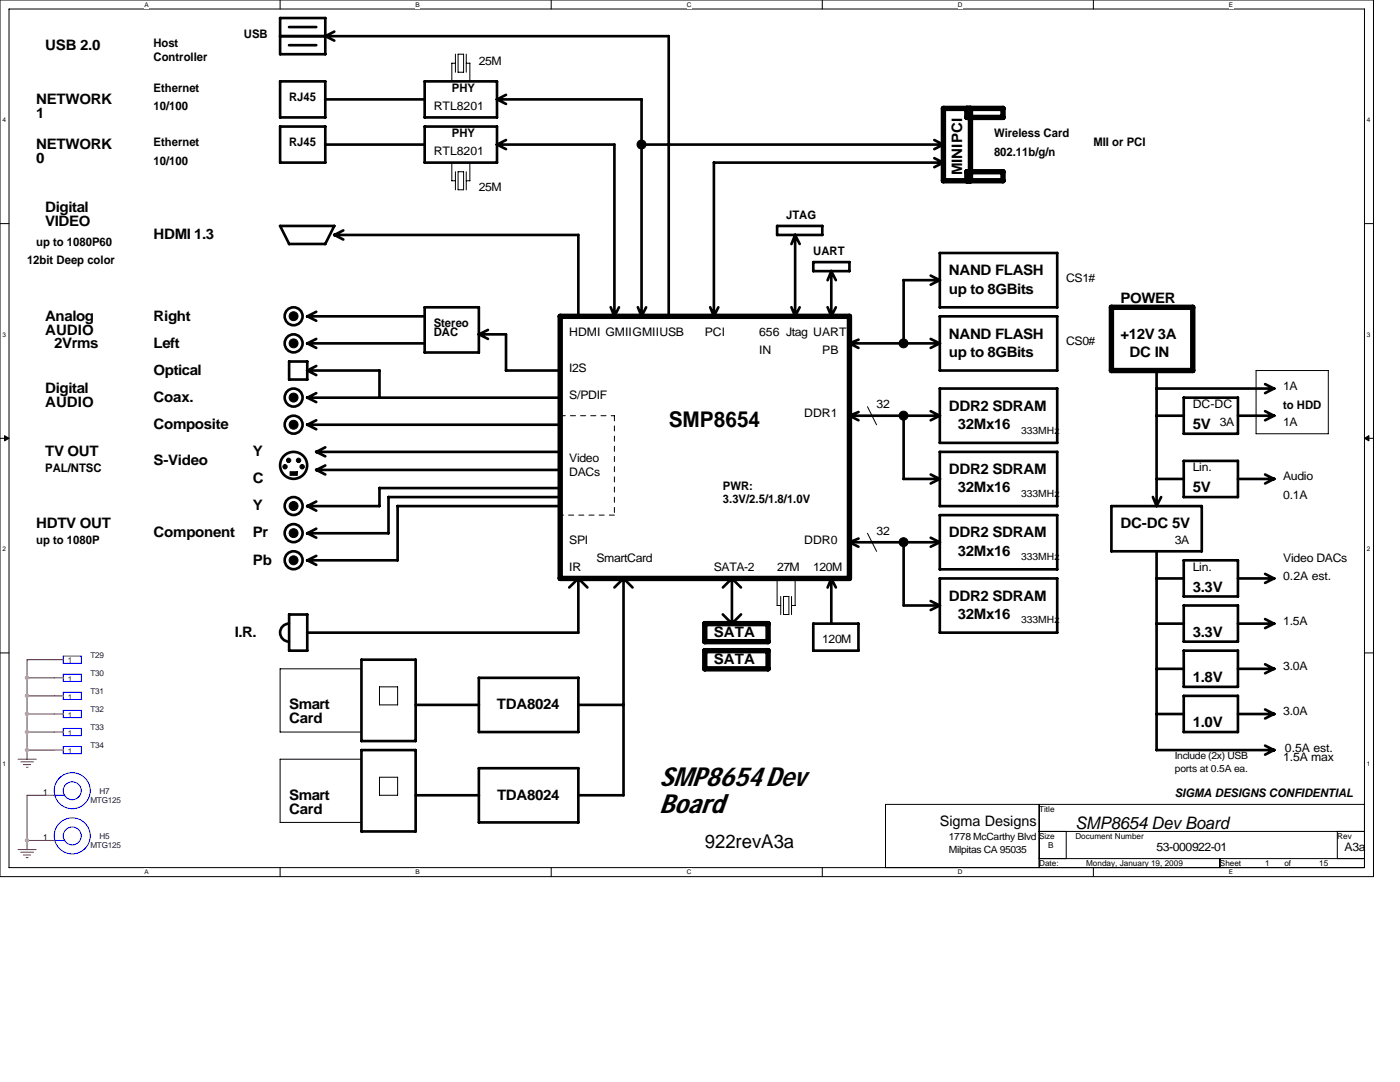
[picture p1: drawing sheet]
<svg xmlns="http://www.w3.org/2000/svg" width="279mm" height="216mm" viewBox="0 0 279 216" stroke-linecap="round" stroke-linejoin="round" font-family="sans-serif">
<path d="M0 0h274.1v174.9h-274.1zM1.8 1.8h270.5v171.3h-270.5z" fill="none" stroke="#000" stroke-width=".2"/>
<g fill="#fff">
<path d="M28.9 .2h.8v1.4h-.8z"/>
<path d="M28.9 173.3h.8v1.5h-.8z"/>
</g>
<path d="M55.9 0v1.8M55.9 173.1v1.8" fill="none" stroke="#000" stroke-width=".2"/>
<g fill="#fff">
<path d="M83 .2h.8v1.4h-.8z"/>
<path d="M83 173.3h.8v1.5h-.8z"/>
</g>
<path d="M110 0v1.8M110 173.1v1.8" fill="none" stroke="#000" stroke-width=".2"/>
<g fill="#fff">
<path d="M137.1 .2h.9v1.4h-.9z"/>
<path d="M137.1 173.3h.9v1.5h-.9z"/>
</g>
<path d="M164.1 0v1.8M164.1 173.1v1.8" fill="none" stroke="#000" stroke-width=".2"/>
<g fill="#fff">
<path d="M191.2 .2h.9v1.4h-.9z"/>
<path d="M191.2 173.3h.9v1.5h-.9z"/>
</g>
<path d="M218.2 0v1.8M218.2 173.1v1.8" fill="none" stroke="#000" stroke-width=".2"/>
<g fill="#fff">
<path d="M245.3 .2h.8v1.4h-.8z"/>
<path d="M245.3 173.3h.8v1.5h-.8z"/>
<path d="M.5 23.2h.7v1.4h-.7z"/>
<path d="M272.8 23.2h.7v1.4h-.7z"/>
<path d="M.5 66h.7v1.5h-.7z"/>
<path d="M272.8 66h.7v1.5h-.7z"/>
</g>
<path d="M0 44.6h1.8M272.3 44.6h1.8" fill="none" stroke="#000" stroke-width=".2"/>
<g fill="#fff">
<path d="M.5 108.9h.7v1.4h-.7z"/>
<path d="M272.8 108.9h.7v1.4h-.7z"/>
</g>
<path d="M0 87.5h1.8M272.3 87.5h1.8" fill="none" stroke="#000" stroke-width=".2"/>
<path d="M.9 86.9l.9 .6-.9 .5zM272.3 87.5l.9-.6v1.1z" fill="#000" stroke="#000" stroke-width=".2"/>
<g fill="#fff">
<path d="M.5 151.7h.7v1.4h-.7z"/>
<path d="M272.8 151.7h.7v1.4h-.7z"/>
</g>
<g fill="none" stroke="#000" stroke-width=".2">
<path d="M90.2 12.6v3.6M90.2 12.6h.7M90.9 10.8v3.6M91.4 10.8h1.1v3.6h-1.1zM93 12.6h.8M93 10.8v3.6M93.8 12.6v3.6M90.2 32.4v3.7h.7M90.9 34.3v3.6M91.4 34.3h1.1v3.6h-1.1zM93 34.3v3.6M93 36.1h.8"/>
<path d="M93.8 32.4v3.7M250.7 73.9h14.4v12.7h-14.4zM169.5 83h9.2M173.1 81.2l1.8 3.6M155.1 115.4v5.4h.7M155.8 119v3.6M156.4 119h1v3.6h-1zM158 119v3.6M158.7 115.4v5.4h-.7M169.5 108.2h9.2M173.1 106.4l1.8 3.6M0 130.3h1.8"/>
<path d="M55.9 133.5h16.2v12.6h-16.2zM75.7 137.1h3.7v3.6h-3.7zM272.3 130.3h1.8M55.9 151.5h16.2v12.6h-16.2zM75.7 155.1h3.7v3.6h-3.7zM176.7 160.5h95.6v12.6h-95.6zM207.4 171.3h64.9M207.4 160.5v12.6M207.4 165.9h64.9M212.8 165.9v5.4M243.5 171.3v1.8M266.9 165.9v5.4"/>
</g>
<g fill="none" stroke="#000" stroke-width=".53">
<path d="M55.9 7.2h77.6M55.9 3.6h9v7.2h-9zM55.9 16.2h9v7.2h-9zM57.7 5.4h5.4M57.7 9h5.4M64.9 7.2l1.8 .9M64.9 19.8h19.9M66.7 6.3l-1.8 .9M84.8 16.2h14.4v7.2h-14.4zM99.2 19.8l1.8 .9M101 18.9l-1.8 1 28.8-.1M128 19.8v43.1"/>
<path d="M133.5 7.2v55.9M55.9 25.3h9v7.1h-9zM64.9 28.9h19.9M84.8 25.3h14.4v7.1h-14.4zM101 29.8l-1.8-.9h23.4v34M101 27.9l-1.8 1M128 28.9h60.3l-1.8 .9M186.5 27.9l1.8 1M186.5 33.4l1.8-1h-45.8v30.5M186.5 31.6l1.8 .9M57.7 48.7h7.2l1.8-3.6h-10.8l1.8 3.6M66.7 46.9l1.8 .9"/>
<path d="M68.5 46l-1.8 .9h48.7M115.4 46.9v16.2M155.1 45.1h9v1.8h-9zM158.7 46.9l.9 1.8M158.7 46.9v16M158.7 46.9l-.8 1.8M162.3 52.3h7.2v1.8h-7.2zM165.9 54.1l.9 1.8M165.9 54.1v8.8M165.9 54.1l-.7 1.8M185.7 56.8l1.9-.9h-7.3v12.6M185.7 55l1.9 .9"/>
<path d="M187.6 50.5h23.4v10.8h-23.4zM57.7 72.1h3.6v3.6h-3.6zM61.3 73.9l1.8 .9M63.1 62.2l-1.8 .9M63.1 67.6l-1.8 .9M63.1 78.4l-1.8 1M63.1 73l-1.8 .9h14.4M75.7 73.9v5.5M84.8 68.5h-23.5l1.8 .9M84.8 63.1h-23.5l1.8 .9M84.8 61.3h10.8v9h-10.8zM97.4 67.6l-1.9-.9h5.5v7.2h10.8"/>
<path d="M97.4 65.8l-1.9 .9M111.8 79.4h-50.5l1.8 .8M121.9 61.3l.7 1.8M123.5 61.3l-.9 1.8M127.3 61.3l.7 1.8M128.9 61.3l-.9 1.8M141.7 61.3l.8 1.8M143.4 61.3l-.9 1.8M157.9 61.3l.8 1.8M159.6 61.3l-.9 1.8M165.2 61.3l.7 1.8M166.8 61.3l-.9 1.8"/>
<path d="M169.5 68.5l1.8 .9M171.3 67.8l-1.8 .7h18.1l-1.9 .9M185.7 67.6l1.9 .9M187.6 63.1h23.4v10.8h-23.4zM187.6 77.5h23.4v10.9h-23.4zM230.8 73.9v26.9M230.8 77.5h23.5M236.2 79.4h10.9v7.2h-10.9zM252.5 76.6l1.8 1M254.3 77.5l-1.8 .9M61.3 84.7l1.8 1M63.1 83.9l-1.8 .9h50.5"/>
<path d="M64.9 92.9l-1.8 .9M64.9 89.3l-1.8 .9M111.8 97.4h-36.1v3.6h-14.4M111.8 99.2h-34.3v7.2h-16.2l1.8-.9M111.8 93.8h-48.7l1.8 .9M111.8 90.2h-48.7l1.8 .9M169.5 82.9l1.8 1M180.3 82.9v12.7l7.3-.1-1.9 1M185.7 82l1.9 1h-18.1l1.8-.8M185.7 94.7l1.9 .9M187.6 90.2h23.4v10.8h-23.4zM187.6 82.9l-1.9 1"/>
<path d="M230.1 99.2l.7 1.8 .9-1.8M230.8 83h5.5M230.8 95.6h5.5M236.2 92h10.9v7.2h-10.9zM247.1 95.6h7.2l-1.8 .9M252.5 82l1.8 1h-7.2M252.5 94.7l1.8 .9M254.3 82.9l-1.8 1M61.3 101l1.8 .9M61.3 106.4l1.8 .9M61.3 111.8l1.8 .9M63.1 100.1l-1.8 .9"/>
<path d="M111.8 101h-32.5l.1 10.8h-18.1l1.8-.9M115.4 115.4l-1.8 1.8M117.2 117.2l-1.8-1.8v10.9M124.5 115.4l-1.9 1.8M126.2 117.2l-1.8-1.8v43.3h-9M144.3 117.2l1.8-1.8v9.1M146 115.4l1.9 1.8M165.9 115.4l.9 1.8M165.9 115.4v8.8M165.9 115.4l-.7 1.8M169.5 108.2l1.8 .9M180.3 108.2v12.6h7.3l-1.9-.9"/>
<path d="M185.7 107.3l1.9 .9h-18.1l1.8-.7M187.6 115.4h23.4v10.8h-23.4zM187.6 102.8h23.4v10.8h-23.4zM187.6 108.2l-1.9 .9M221.8 101h18v9h-18zM230.8 110v39.7h23.5l-1.8-.9M230.8 115.4h5.5M236.2 111.8h10.9v7.2h-10.9zM247.1 115.4h7.2l-1.8 .9M252.5 114.5l1.8 .9M57.7 124.4a1.8 1.8 0 0 0-1.8 1.8 1.8 1.8 0 0 0 1.8 1.8M57.7 122.6h3.6v7.2h-3.6z"/>
<path d="M61.3 126.2h54.1M72.1 131.6h10.9v16.3h-10.9zM95.6 135.3h19.8v10.8h-19.8zM144.3 122.6l1.8 1.8 1.8-1.8M162.3 124.4h9v5.4h-9zM187.6 120.8l-1.9 .9M230.8 133.5h5.5M230.8 124.4h5.5M236.2 120.8h10.9v7.2h-10.9zM236.2 129.8h10.9v7.3h-10.9zM236.2 138.9h10.9v7.2h-10.9zM247.1 124.4h7.2l-1.8 .9"/>
<path d="M252.5 132.5l1.8 1h-7.2M252.5 123.5l1.8 1M254.3 133.4l-1.8 .9M72.1 149.7h10.9v16.2h-10.9zM83 158.7h12.6M83 140.7h12.6M95.6 153.3h19.8v10.8h-19.8zM115.4 140.7h9M230.8 142.5h5.5M252.5 141.6l1.8 .9h-7.2M254.3 149.6l-1.8 1M254.3 142.5l-1.8 .9"/>
<circle cx="58.6" cy="68.5" r="1.8"/>
<circle cx="58.6" cy="79.3" r="1.8"/>
<circle cx="58.6" cy="63.1" r="1.79"/>
<circle cx="58.6" cy="84.7" r="1.79"/>
<circle cx="58.6" cy="92.9" r="2.7"/>
<circle cx="58.6" cy="106.4" r="1.8"/>
<circle cx="58.6" cy="101" r="1.79"/>
<circle cx="58.6" cy="111.8" r="1.79"/>
</g>
<g fill="#000" stroke="#000" stroke-width=".2">
<path d="M57.9 94.1v.7h1.4v-.7z" fill-rule="evenodd"/>
<circle cx="128" cy="28.8" r=".9"/>
<circle cx="58.6" cy="63.1" r=".89"/>
<circle cx="58.6" cy="68.5" r=".89"/>
<circle cx="58.6" cy="79.3" r=".89"/>
<circle cx="180.3" cy="68.5" r=".89"/>
<circle cx="56.9" cy="93.1" r=".44"/>
<circle cx="57.6" cy="91.9" r=".44"/>
<circle cx="58.6" cy="84.7" r=".89"/>
<circle cx="59.6" cy="91.9" r=".45"/>
<circle cx="60.3" cy="93.1" r=".45"/>
<circle cx="180.3" cy="82.9" r=".89"/>
<circle cx="180.3" cy="82.9" r=".35"/>
<circle cx="58.6" cy="101" r=".89"/>
<circle cx="58.6" cy="111.8" r=".89"/>
<circle cx="58.6" cy="106.4" r=".89"/>
<circle cx="180.3" cy="108.2" r=".89"/>
<circle cx="180.3" cy="108.2" r=".35"/>
</g>
<path d="M193 21.6v1.8h7.2v-1.8h-11.9v14.5h11.9v-1.8h-7.2v1.8M193.7 21.6v14.5M111.8 63.1h57.7v52.3h-57.7zM221.8 61.3h16.2v12.6h-16.2zM140.7 124.4h12.6v3.6h-12.6zM140.7 129.8h12.6v3.7h-12.6z" fill="none" stroke="#000" stroke-width="1.1"/>
<path d="M111.8 83h10.8M122.6 83v19.8M111.8 102.8v-19.8M122.6 102.8h-10.8" fill="none" stroke="#000" stroke-width=".2" stroke-dasharray="1 1 1 1 1 1 1 1"/>
<g fill="none" stroke="#f00" stroke-width=".2">
<path d="M10.8 131.6h1.8M10.8 135.3h1.8M10.8 138.9h1.8M3.6 151.5h3.6M4.1 152h2.6M4.7 152.6h1.4M5.2 153.1h.4M9 158.7h1.8M10.8 142.5h1.8M10.8 146.1h1.8M10.8 149.7h1.8M3.6 169.5h3.6"/>
<path d="M4.1 170.1h2.6M4.7 170.6h1.4M5.2 171.1h.4M9 167.7h1.8"/>
</g>
<g fill="none" stroke="#00f" stroke-width=".2">
<path d="M12.6 130.9h3.6v1.5h-3.6zM12.6 134.5h3.6v1.5h-3.6zM12.6 138.1h3.6v1.5h-3.6zM10.8 158.7h2.2M12.6 141.8h3.6v1.4h-3.6zM12.6 145.4h3.6v1.4h-3.6zM12.6 148.9h3.6v1.5h-3.6zM10.8 167.7h2.2"/>
<circle cx="14.4" cy="157.8" r="3.6"/>
<circle cx="14.4" cy="157.8" r="1.8"/>
<circle cx="14.4" cy="166.8" r="3.6"/>
<circle cx="14.4" cy="166.8" r="1.8"/>
</g>
<path d="M5.4 138.9h5.4M5.4 135.3h5.4M10.8 131.6h-5.4v19.9M5.4 149.7h5.4M5.4 146.1h5.4M5.4 142.5h5.4M9 158.7h-3.6v10.8M5.4 167.7h3.6" fill="none" stroke="#800040" stroke-width=".2"/>
<g fill="#f0f" stroke="#f0f" stroke-width=".2">
<circle cx="5.4" cy="146.1" r=".35"/>
<circle cx="5.4" cy="167.7" r=".35"/>
<circle cx="5.4" cy="142.5" r=".35"/>
<circle cx="5.4" cy="138.8" r=".35"/>
<circle cx="5.4" cy="149.7" r=".35"/>
<circle cx="5.4" cy="135.2" r=".35"/>
</g>
<g font-size="5.5">
<text x="131.6" y="156.8">SMP8654 Dev</text>
<text x="131.6" y="162.3">Board</text>
</g>
<text font-size="4.3" x="133.5" y="85.2">SMP8654</text>
<text font-size="3.8" x="140.7" y="169.3">922revA3a</text>
<text font-size="3.4" x="214.6" y="165.4">SMP8654 Dev Board</text>
<g font-size="2.9">
<text x="9" y="9.9">USB 2.0</text>
<text x="7.2" y="20.7">NETWORK</text>
<text x="7.2" y="23.5">1</text>
<text x="7.2" y="29.7">NETWORK</text>
<text x="7.2" y="32.5">0</text>
<text x="192" y="35" transform="rotate(-90 192 35)">MINIPCI</text>
<text x="9" y="42.3">Digital</text>
<text x="9" y="45.1">VIDEO</text>
<text x="30.6" y="47.8">HDMI 1.3</text>
<text x="189.4" y="58.6">up to 8GBits</text>
<text x="189.4" y="55">NAND FLASH</text>
<text x="9" y="64">Analog</text>
<text x="30.6" y="64">Right</text>
<text x="223.6" y="60.4">POWER</text>
<text x="9" y="66.8">AUDIO</text>
<text x="10.8" y="69.4">2Vrms</text>
<text x="30.6" y="69.4">Left</text>
<text x="189.4" y="67.6">NAND FLASH</text>
<text x="189.4" y="71.2">up to 8GBits</text>
<text x="223.6" y="67.6">+12V 3A</text>
<text x="225.4" y="71.2">DC IN</text>
<text x="30.6" y="74.8">Optical</text>
<text x="9" y="78.4">Digital</text>
<text x="9" y="81.2">AUDIO</text>
<text x="30.6" y="80.2">Coax.</text>
<text x="189.4" y="82">DDR2 SDRAM</text>
<text x="30.6" y="85.6">Composite</text>
<text x="191.2" y="85.6">32Mx16</text>
<text x="238" y="85.6">5V</text>
<text x="9" y="91">TV OUT</text>
<text x="30.6" y="92.8">S-Video</text>
<text x="50.5" y="91">Y</text>
<text x="189.4" y="94.6">DDR2 SDRAM</text>
<text x="50.5" y="101.9">Y</text>
<text x="50.5" y="96.4">C</text>
<text x="191.2" y="98.2">32Mx16</text>
<text x="238" y="98.2">5V</text>
<text x="7.2" y="105.5">HDTV OUT</text>
<text x="30.6" y="107.3">Component</text>
<text x="50.5" y="107.3">Pr</text>
<text x="189.4" y="107.3">DDR2 SDRAM</text>
<text x="223.6" y="105.5">DC-DC 5V</text>
<text x="50.5" y="112.7">Pb</text>
<text x="191.2" y="110.9">32Mx16</text>
<text x="189.4" y="119.9">DDR2 SDRAM</text>
<text x="238" y="118.1">3.3V</text>
<text x="191.2" y="123.5">32Mx16</text>
<text x="46.9" y="127.1">I.R.</text>
<text x="142.5" y="127.1">SATA</text>
<text x="238" y="127.1">3.3V</text>
<text x="142.5" y="132.5">SATA</text>
<text x="238" y="136.1">1.8V</text>
<text x="57.7" y="141.5">Smart</text>
<text x="99.2" y="141.5">TDA8024</text>
<text x="57.7" y="144.3">Card</text>
<text x="238" y="145.1">1.0V</text>
<text x="57.7" y="159.6">Smart</text>
<text x="99.2" y="159.6">TDA8024</text>
<text x="57.7" y="162.4">Card</text>
<text x="187.6" y="164.9">Sigma Designs</text>
</g>
<g font-size="2.3">
<text x="30.6" y="9.4">Host</text>
<text x="48.7" y="7.6">USB</text>
<text x="30.6" y="12.1">Controller</text>
<text x="95.6" y="12.9">25M</text>
<text x="30.6" y="18.4">Ethernet</text>
<text x="30.6" y="22">10/100</text>
<text x="57.7" y="20.2">RJ45</text>
<text x="86.6" y="21.9">RTL8201</text>
<text x="90.2" y="18.4">PHY</text>
<text x="30.6" y="29.2">Ethernet</text>
<text x="57.7" y="29.2">RJ45</text>
<text x="90.2" y="27.4">PHY</text>
<text x="198.4" y="27.4">Wireless Card</text>
<text x="218.2" y="29.2">MII or PCI</text>
<text x="30.6" y="32.8">10/100</text>
<text x="86.6" y="30.9">RTL8201</text>
<text x="198.4" y="31">802.11b/g/n</text>
<text x="95.6" y="38.2">25M</text>
<text x="156.9" y="43.6">JTAG</text>
<text x="5.4" y="52.7">12bit Deep color</text>
<text x="7.2" y="49.1">up to 1080P60</text>
<text x="162.3" y="50.9">UART</text>
<text x="212.8" y="56.2">CS1#</text>
<text x="86.6" y="65.3">Stereo</text>
<text x="86.6" y="67.1">DAC</text>
<text x="113.6" y="67">HDMI GMIIGMIIUSB</text>
<text x="140.7" y="67">PCI</text>
<text x="151.5" y="70.6">IN</text>
<text x="151.5" y="67">656 Jtag UART</text>
<text x="164.1" y="70.6">PB</text>
<text x="212.8" y="68.8">CS0#</text>
<text x="113.6" y="74.2">I2S</text>
<text x="256.1" y="77.8">1A</text>
<text x="113.6" y="79.6">S/PDIF</text>
<text x="160.5" y="83.2">DDR1</text>
<text x="174.9" y="81.4">32</text>
<text x="238" y="81.4">DC-DC</text>
<text x="256.1" y="81.5">to HDD</text>
<text x="243.5" y="85">3A</text>
<text x="256.1" y="85">1A</text>
<text x="9" y="94.1">PAL/NTSC</text>
<text x="113.6" y="92.3">Video</text>
<text x="113.6" y="95.1">DACs</text>
<text x="238" y="94.1">Lin.</text>
<text x="256.1" y="95.9">Audio</text>
<text x="144.3" y="97.7">PWR:</text>
<text x="144.3" y="100.5">3.3V/2.5/1.8/1.0V</text>
<text x="256.1" y="99.5">0.1A</text>
<text x="174.9" y="106.7">32</text>
<text x="7.2" y="108.6">up to 1080P</text>
<text x="113.6" y="113.9">IR</text>
<text x="113.6" y="108.5">SPI</text>
<text x="119" y="112.1">SmartCard</text>
<text x="142.5" y="113.9">SATA-2</text>
<text x="155.1" y="113.9">27M</text>
<text x="160.5" y="108.5">DDR0</text>
<text x="162.3" y="113.9">120M</text>
<text x="234.4" y="108.5">3A</text>
<text x="238" y="113.9">Lin.</text>
<text x="256.1" y="112.1">Video DACs</text>
<text x="256.1" y="115.7">0.2A est.</text>
<text x="256.1" y="124.7">1.5A</text>
<text x="164.1" y="128.3">120M</text>
<text x="256.1" y="133.7">3.0A</text>
<text x="256.1" y="142.7">3.0A</text>
<text x="256.4" y="150">0.5A est.</text>
<text x="256.1" y="151.8">1.5A max</text>
<text x="234.4" y="159">SIGMA DESIGNS CONFIDENTIAL</text>
<text x="230.8" y="169.8">53-000922-01</text>
<text x="268.3" y="169.8">A3a</text>
</g>
<g font-size="2">
<text x="203.8" y="86.5">333MHz</text>
<text x="203.8" y="99.2">333MHz</text>
<text x="203.8" y="111.8">333MHz</text>
<text x="203.8" y="124.4">333MHz</text>
<text x="234.4" y="151.4">Include (2x) USB</text>
<text x="234.4" y="153.9">ports at 0.5A ea.</text>
<text x="189.4" y="167.7">1778 McCarthy Blvd</text>
<text x="189.4" y="170.2">Milpitas CA 95035</text>
</g>
<g font-size="1.6" fill="#000080">
<text x="18" y="131.3">T29</text>
<text x="18" y="134.9">T30</text>
<text x="18" y="138.5">T31</text>
<text x="18" y="142.1">T32</text>
<text x="18" y="145.8">T33</text>
<text x="18" y="149.4">T34</text>
<text x="18" y="160.2">MTG125</text>
<text x="19.8" y="158.4">H7</text>
<text x="19.8" y="167.4">H5</text>
<text x="18" y="169.2">MTG125</text>
</g>
<g font-size="1.6" fill="#004080">
<text x="13.5" y="132.4">1</text>
<text x="13.5" y="136">1</text>
<text x="13.5" y="139.6">1</text>
<text x="13.5" y="143.2">1</text>
<text x="13.5" y="146.8">1</text>
<text x="13.5" y="150.4">1</text>
</g>
<g font-size="1.6">
<text x="8.6" y="158.7">1</text>
<text x="207.4" y="162">Title</text>
<text x="8.6" y="167.7">1</text>
<text x="207.4" y="167.4">Size</text>
<text x="214.6" y="167.4">Document Number</text>
<text x="266.9" y="167.4">Rev</text>
<text x="207.4" y="172.8">Date:</text>
<text x="209.2" y="169.2">B</text>
<text x="216.8" y="172.8">Monday, January 19, 2009</text>
<text x="243.5" y="172.8">Sheet</text>
<text x="252.5" y="172.8">1</text>
<text x="256.3" y="172.8">of</text>
<text x="263.3" y="172.8">15</text>
</g>
<g font-size="1.3">
<text x="28.9" y="1.4">A</text>
<text x="83" y="1.4">B</text>
<text x="137.1" y="1.4">C</text>
<text x="191.2" y="1.4">D</text>
<text x="245.3" y="1.4">E</text>
<text x=".5" y="24.4">4</text>
<text x="272.8" y="24.4">4</text>
<text x=".5" y="67.2">3</text>
<text x="272.8" y="67.2">3</text>
<text x=".5" y="110">2</text>
<text x="272.8" y="110">2</text>
<text x=".5" y="152.8">1</text>
<text x="272.8" y="152.8">1</text>
<text x="28.9" y="174.5">A</text>
<text x="83" y="174.5">B</text>
<text x="137.1" y="174.5">C</text>
<text x="191.2" y="174.5">D</text>
<text x="245.3" y="174.5">E</text>
</g>
</svg>
